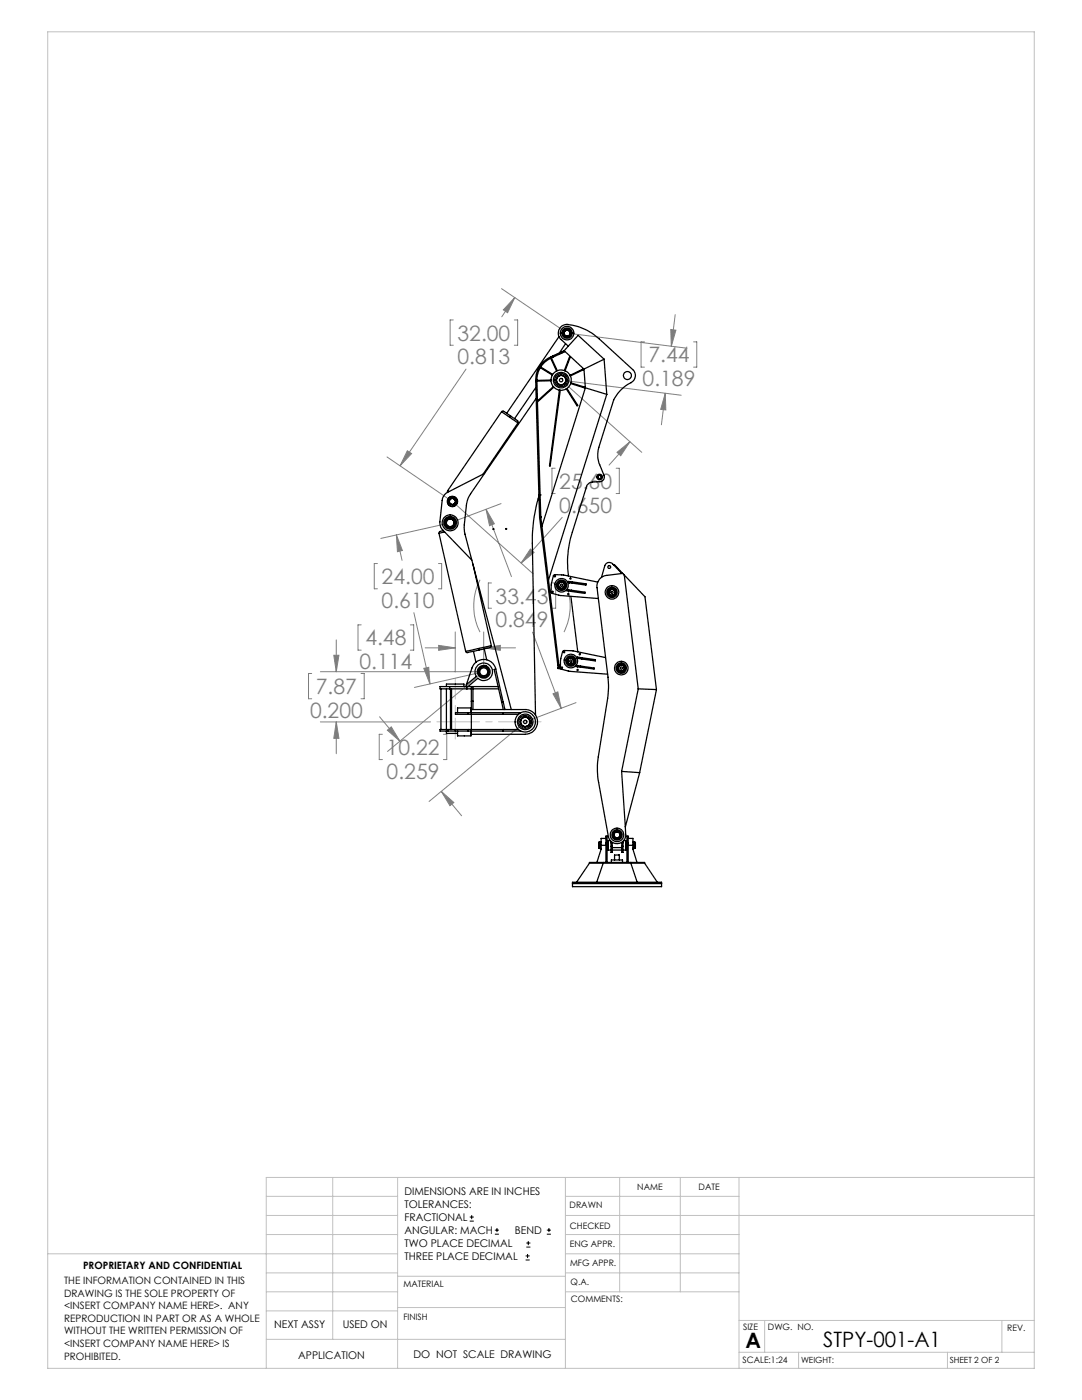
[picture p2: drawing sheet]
<svg xmlns="http://www.w3.org/2000/svg" width="216mm" height="279mm" viewBox="0 0 216 279" stroke-linecap="round" stroke-linejoin="round" font-family="sans-serif">
<g fill="none" stroke="#000" stroke-width=".2">
<path d="M93.7 243.7h.8M93.7 242.9h.8M94.1 242.5v.8M98.7 246.3h.9M98.7 245.5h.9M99.2 245.1v.8M104.9 251.5h.8M104.9 250.6h.8M105 248.9h.8M105 248.1h.8M105.3 250.3v.8M105.4 247.7v.8"/>
<path d="M109.1 246.3h.8M109.1 245.5h.8M109.5 245.1v.8"/>
</g>
<g fill="none" stroke="#808080" stroke-width=".2">
<path d="M100.1 57.6l12 8.2M102.7 59.4l-1.4 3-.9-.6zM102.7 59.4l-2.6 3.8M90.5 63.9h-.7v5h.7M93 73.7l-13.2 19.3M102.6 63.9h.7v5h-.7M112.9 76.7l15.2 13.6M113.2 76l22.7 2.9M114.4 66.6l22.7 2.9M128.6 68.2h-.7v5.1h.7M132.8 78.5l.1 3.3-1.1-.1zM132.8 78.5l-.8 6.3"/>
<path d="M133.8 65.8l1.1 .1-1 3.2zM134.7 62.8l-.8 6.3M138.4 68.2h.6v5.1h-.6M77.2 91.2l12 8.2M81.3 90l.8 .5-2.3 2.5zM110.8 93.5h-.7v5h.7M122.9 93.5h.7v5h-.7M123.1 90.3l2.6-2.1-1.8 2.7zM125.7 88.2l-4.2 4.6M75.3 112.5h-.6v5h.6M79.1 106.8l1.2 3.1-1 .2zM79.1 106.8l1.1 5"/>
<path d="M87.5 112.5h.6v5h-.6M88.6 104.6l-12.6 2.9M91.2 100.9l15.2 13.6M95.8 115.7a11.7 11.7 0 0 0 0 10.5M97 101.6l1.6 2.9-.9 .4zM97 101.6l5.1 13.5M98.1 116.3h-.7v5.1h.7M100 100.5l-9 3.4M105.8 109.6l.8 .6-2.6 2.2zM110.2 116.3h.7v5.1h-.7M112.2 103.3l-8.2 9.1M112.5 115.7a11.7 11.7 0 0 1 0 10.5"/>
<path d="M62.2 134.4h-.6v5.1h.6M63.9 134.1h31.3M66.6 130.8h1l-.5 3.3zM67.1 127.7v6.4M72 134.4h.7v5.1h-.7M72.1 124.7h-.7v5.1h.7M81.9 124.7h.7v5.1h-.7M82.6 122.3l3.2 14.2M84.6 133.4l.9-.2 .3 3.3zM84.8 129.3h6M87.5 128.8l3.3 .5-3.3 .5zM90.8 126.1v8"/>
<path d="M95.3 134.3l-12.6 2.9M95.5 134.9l-18.2 15.1M96.5 129.3l3.3-.5v1zM96.5 126.1v6.7M96.5 129.3h6.4M106.3 126.2l5.7 15.2M110.3 138.5l1-.4 .7 3.3zM63.9 144.1h22M67.1 144.1v6.3M67.1 144.1l.5 3.3h-1zM75.7 143.1l4.1 4.8M76.3 146.5h-.6v5.1h.6"/>
<path d="M77.3 145.7l.8-.6 1.7 2.8zM88.1 157.9l2.5 2.3-.8 .6zM88.1 157.9l4 4.9M88.5 146.5h.6v5.1h-.6M103.8 144.9l-18.2 15M114.9 140.2l-8.9 3.4"/>
</g>
<path d="M108 144h-20.8" fill="none" stroke="#c0c0c0" stroke-width=".2" stroke-dasharray="15.2 1.3 1.3 1.3" stroke-dashoffset="6.8"/>
<path d="M90.8 135.4v12.1" fill="none" stroke="#c0c0c0" stroke-width=".2" stroke-dasharray="15.2 1.3 1.3 1.3" stroke-dashoffset="11.1"/>
<g fill="none" stroke="#c0c0c0" stroke-width=".2">
<path d="M9.5 6.4h196.9v266.7h-196.9zM53.1 238.8h26.2M66.4 235v32.3M79.3 235v38.1M112.8 235v38.1M112.8 238.8h34.7M123.6 235v22.8M135.7 235v22.8M147.5 235v38.1M206.4 235h-153.3v38.1M9.5 250.2h69.8M53.1 257.8h26.2"/>
<path d="M53.1 242.6h26.2M53.1 246.4h26.2M53.1 254h26.2M79.3 254.7h33.5M112.8 257.8h34.7M112.8 250.2h34.7M112.8 242.6h93.6M112.8 246.4h34.7M112.8 254h34.7M53.1 267.3h59.7M53.1 261.6h26.2M79.3 260.9h33.5"/>
<path d="M147.5 269.9h58.9M147.5 263.5h58.9M152.6 263.5v6.4M159.3 269.9v3.2M189.1 269.9v3.2M199.9 263.5v6.4"/>
</g>
<g fill="#808080">
<path d="M96.5 129.3l3.3-.5v1zM87.5 128.8l3.3 .5-3.3 .5zM66.6 130.8h1l-.5 3.3zM67.1 144.1l.5 3.3h-1z"/>
<path d="M84.6 133.4l.9-.2 .3 3.3zM79.1 106.8l1.2 3.1-1 .2zM77.3 145.7l.8-.6 1.7 2.8zM88.1 157.9l2.5 2.3-.8 .6zM97 101.6l1.6 2.9-.9 .4zM110.3 138.5l1-.4 .7 3.3zM105.8 109.6l.8 .6-2.6 2.2zM123.1 90.3l2.6-2.1-1.8 2.7zM81.3 90l.8 .5-2.3 2.5zM102.7 59.4l-1.4 3-.9-.6zM132.8 78.5l.1 3.3-1.1-.1zM133.8 65.8l1.1 .1-1 3.2z"/>
</g>
<g fill="none" stroke="#000" stroke-width=".25">
<path d="M106.9 77.3l-4.2 6.3M107 79.5l-13.1 19a5 5 0 0 0-.8 2.4l-.5 4.3 .1 1 9.3 35.4M107.1 76.1l2.9-.1 .1 .8 .3 .4-3.2 2.8zM107.8 73.4l2.4 1.5-.2 .9-2.9 .1a4.3 4.3 0 0 1 .7-2.5zM108.7 72.3l1.2-.8 1.2 2.5-.8 .7-2.4-1.5zM110.3 71a5.1 5.1 0 0 0-3.4 5l.6 22.8M110.3 71l.1 .3M110.4 71.3l-.4 .1 1.2 2.6 .5-.2 .9 .1M111.4 75.1a.94 .94 0 0 1 1.5 .4 .94 .94 0 0 1-.9 1.3 .94 .94 0 0 1-.9-1.2M111.4 75.1l-.3 .5M111.4 75.1h.1M111.5 67.2l-10.4 15.3"/>
<path d="M111.6 77.9l-.7-.3-.4-.3-3.3 2.9 .6 18.6M111.6 77.9h.2M111.6 77.9l-2 15.1h.2l2-15.1M111.9 70.3l-1.6 .7M111.9 70.3l.1 .2M112 70.5l-1.6 .8M112.1 66.5h.1M112.6 70v.2l-.6 .3M112.6 70l-.7 .3M112.6 70l3.9 3.7M112.6 70l2.8-3.1 5.1 4.8M112.6 73.9l.1 .1"/>
<path d="M112.6 73.9l1-2.6h.2l-1.1 2.7M112.7 67.1v.1M112.7 74l.6 .4 .5 .5M112.9 68.6l-1.3 1.8M113 77.6l-1.2 .3M113.1 77.5l-.1 .1M113.1 77.5l2.2 3.4-.2 .1-2.1-3.4M113.4 69.1l-1.4-1.3a1.76 1.76 0 0 1-.3-2.2 1.76 1.76 0 0 1 2.1-.8 10.9 10.9 0 0 1 5.7 2.8l6.8 6.2a1.76 1.76 0 0 1-1.1 2.9l-.3 .2a8.1 8.1 0 0 0-2.5 2.9l-2.9 9.5a5.2 5.2 0 0 0 .2 3.4l.8 2.2a.92 .92 0 0 1-.8 1.2l-1.9 .2-.6 .5-3.4 10.6a20 20 0 0 0-.4 7.6M113.6 65.8a.79 .79 0 0 0-1.1 .2 .79 .79 0 0 0 .2 1.1M113.6 65.8a.79 .79 0 0 1 .2 1.1 .79 .79 0 0 1-1.1 .2M113.6 65.8h.1M113.8 74.9v.1"/>
<path d="M113.8 74.9l2.5-1.2 .1 .1-2.6 1.2M113.8 75l.2 .5-.1 .9M113.9 76.6l-.8 .9M113.9 76.4v.2M113.9 76.4l2.8 .9-.1 .1-2.7-.8M116.5 73.7l.3 3.7M116.8 77.4l-8.7 27.7M116.8 77.4l4.3 1.3M120.5 71.7l-4 2M120.5 71.7l.6 7M121.1 78.7l-11.7 37.1M89.3 97.9v.3"/>
<path d="M89.3 97.9l.3 .2M90 99.1l-.2 .1zM90.1 99.1a.95 .95 0 0 0-.8 1.1 .95 .95 0 0 0 1.2 .8 .95 .95 0 0 0 .7-1.2M90.1 99.1a.98 .98 0 0 1 1.1 .7M90.2 99.1h-.1M91.2 99.7v.1M96.7 94.5l-7.4 3.7a2.12 2.12 0 0 0-1.1 1.7l-.4 4.4a2.07 2.07 0 0 0 .5 1.5l5.9 6M100.1 82.2l.3-.2 1.5 1M100.1 82.2l1.6 1.1M100.1 82.2l-10.8 15.7M101.7 83.3l1.7 1.1M101.9 83l.2 .1a2.28 2.28 0 0 1 1.3 1.2v.1"/>
<path d="M101.9 83l-.2 .3M103.4 84.4l-7 10.3M107.5 99l-.9 4.2-.4 3.7 .7 35.8M107.5 98.8l.2 4.4M107.8 98.8h.1M107.8 98.8h-.3M107.8 98.8l.1 4.4M87.6 106.4l5.3 23.6M88.5 105.9l-.8 .2-.1 .3M88.7 106.2l-1.1 .2M91.3 100l-.1 .2M94.4 112.6l3.6 16.2"/>
<path d="M107.7 103.2h.2M107.7 103.2h.1M107.7 103.2l3.6 29.5M107.9 103.2h-.2M107.9 103.2l3.6 29.5M111.4 116.7v.2M112.5 116.4l.2 .3-.1 .5M112.6 116.5a.62 .62 0 0 0-1-.1 .62 .62 0 0 0 .1 .9 .62 .62 0 0 0 .9-.3M112.6 116.5v.5M112.6 116.4v.1M112.6 117v.1M113.4 117.9l.6 .1"/>
<path d="M113.5 117.7l.5 .1M113.5 117.7h-.4v.2h.3M113.5 117.7l-.1 .2M113.6 116.3l.6 .1M113.7 116.1h.5M113.7 116.1l-.4-.1v.2l.3 .1M113.7 116.1l-.1 .2M113.9 119l1.4 11.1M114 117.8v.2M114 117.8l2.7 .4v.2l-2.7-.4M114.2 116.1v.3M114.2 116.1l2.7 .4v.3l-2.7-.4"/>
<path d="M119.3 116.2l-6.8-1.4-1.9-.1-.6 1.8v1.7l.1 .2 1.7 .5 7.6 .6M121.8 118.7a.6 .6 0 0 1-.1-.9 .6 .6 0 0 1 .9 .1 .6 .6 0 0 1-.3 .9M121.8 118.7a.62 .62 0 0 1-.1-.9 .62 .62 0 0 1 .9 .1 .62 .62 0 0 1-.3 .9M121.8 118.7l.5 .1M122.5 112.8a.98 .98 0 0 0-1-.6 .98 .98 0 0 0-.8 .7l-.7 2.4M122.5 112.8l1.6 1.6M122.5 112.8l.1-.1 1.6 1.7M124.2 114.4l-3.1 .4a2.15 2.15 0 0 0-2 2.5l2.3 19.4-.2 2.7-1.8 11.7a15.7 15.7 0 0 0 .1 5.1l1.9 10.7a1.74 1.74 0 0 0 1.9 1.4 1.74 1.74 0 0 0 1.5-1.8v-1.5M124.2 114.4l.4 .4M124.6 114.8l2.8 22.7M124.6 114.8l4.1 4.3 2.3 18.5M88 137.5v8.1"/>
<path d="M89.1 137v-.5h3.5v.5M89.1 137.5v8.1M89.7 137h-1.9v.5h1.9M89.7 137h3.5M89.7 137.5h3.5M89.7 137v.5M89.9 137.5v8.1M90.1 137.5v8.1M93.1 136.6l1.9-1.6a1.74 1.74 0 0 1 1.2-2.7 1.74 1.74 0 0 1 2 2.2 1.74 1.74 0 0 1-2.8 .9l-2 1.6M93.1 136.6l-.1 .4M93.2 137.5h.9M93.2 137h.9"/>
<path d="M93.2 137v.5M94.1 139.9v1.7M94.1 137v2.9M94.1 139.9h.3M94.1 137h5.3M94.4 139.9v1.7M94.4 137v2.9M94.4 137.5h5.1M94.5 130l.5 2.2M95.5 129.4v.4M95.5 129.4l-2.6 .6M95.5 129.8l-2 .4a.34 .34 0 0 1-.6-.2"/>
<path d="M96.6 129.5l.5 2.2M96.8 132.8h.1M98 128.8a.8 .8 0 0 1-.9 .6l-1.6 .4M98 128.8l-2.5 .6M98.9 133.5a2.46 2.46 0 0 0-2.3-1.9 2.46 2.46 0 0 0-2.4 1.7l-1.1 3.3M98.9 133.5l-.3 .1 1.5 6.6M98.9 133.5l1.5 6.6M111.3 132.7v.5M111.3 132.7h.2M111.3 133.2v.2l.6 .1M111.5 132.7l.1 .5h-.3M113.3 131.8v.2"/>
<path d="M114.4 131.6a.6 .6 0 0 0-.9-.1 .6 .6 0 0 0 .1 .9 .6 .6 0 0 0 .9-.3M114.4 131.6a.62 .62 0 0 0-1-.1 .62 .62 0 0 0 .2 1 .62 .62 0 0 0 .9-.4M114.4 131.5l.1 .3-.1 .5M114.4 131.6l.1 .5M115.3 133.1h.5M115.3 132.9h.6M115.3 132.9v.2M115.3 132.9l-.3-.1-.1 .2 .4 .1M115.5 131.4l.6 .1M115.5 131.2l.6 .1M115.5 131.2v.2M115.5 131.2l-.3-.1v.3h.3"/>
<path d="M115.9 132.9l-.1 .2M115.9 132.9l2.7 .4-.1 .2-2.7-.4M116.1 131.3v.2M116.1 131.3l2.7 .4v.2l-2.7-.4M120.8 131.2l-6.5-1.3-1.8-.1-.2 .3-.4 1.5-.1 1.7 .2 .3 1.7 .4 7.5 .5M123.6 133.8a.62 .62 0 0 1-.1-.9 .62 .62 0 0 1 1 .1 .62 .62 0 0 1-.3 .9M123.6 133.8l.6 .1M127.4 137.5l-3.4 16.5M127.4 137.5l3.6 .1M131 137.6l-3.4 16.6M89.1 145.9v.5h2.2M89.4 145.9h1.5"/>
<path d="M89.4 145.6h1.5M89.4 145.6h-1.6v.3h1.6M89.4 145.6v.3M90.9 145.6h2.6M90.9 145.9h2.6M90.9 145.6v.3M91.3 145.9v1h2.7v-1M91.3 142.2v-.9h2.7v.9M93.5 142.2h-2.6v.4h2.6M93.5 145.9h6.9M93.5 145.6h6.9M93.5 142.6h6.9"/>
<path d="M93.5 142.2h6.9M93.5 142.2v.4M93.5 145.6v.3M94.1 141.6h10.7a2.47 2.47 0 0 1 2.4 2.5 2.47 2.47 0 0 1-2.4 2.4h-10.7v-.6M94.1 141.6v.6M94.1 142.6v3M100.1 140.2l.3 1.4M100.4 140.1l.4 1.5M100.4 142.2v.4M100.4 145.6v.3M100.4 145.9h3.5M100.4 145.6h3"/>
<path d="M100.4 142.6h3M100.4 142.2h3.5M100.4 140.1l-.3 .1M105.5 143.4a.93 .93 0 0 0-1.5 .2 .93 .93 0 0 0 .6 1.4 .93 .93 0 0 0 1.1-1.1M124 154l.8 11M124 154l3.6 .2M127.6 154.2l-2.8 10.8M114.2 176.3h17.8zM114.2 176.1h17.8v.9h-17.8zM117.6 172.3h11M117.6 172.3l-2.6 3.8M117.6 172.3v-.2h11v.2"/>
<path d="M119.6 168.1v1.2M119.6 168.1h-.1v1.2h.1M119.6 169.3h.3M119.6 168.1h.3M119.8 168.1v1.2M119.8 169.3h.1M119.8 168.1h.1M119.9 168.7h1M119.9 168.7v.8l-.8 2.6M120.4 172.1l-1.3 4M120.9 168.2v-.8a.35 .35 0 0 1 .2-.5v1.3M120.9 167.3h-1v1.4"/>
<path d="M120.9 168.2v3.9M120.9 168.2h.2M121.1 169.3h.2M121.1 168.1h.2M121.1 168.2v3.9M121.4 167.7v2M121.4 169.7h.5M121.4 167.7h.4l.1 .5M121.9 168.9v1.2h.3v-1.2M121.9 168.2h.3v.7M121.9 168.9h.3M121.9 168.2v.7"/>
<path d="M122 172.1v-.5h2.2v.5M122.2 169.7h1.9M122.2 169.2h1.9M122.6 171.6v-1h1v1M124.1 168.9v1.2h.2v-1.2M124.1 168.9h.2M124.3 169.7h.5M124.3 168.2h-.2v.7M124.3 168.2v.7M124.8 167.7l.2 .1-.2 1.9M124.8 167.7v2M124.8 167.7h-.3l-.2 .5"/>
<path d="M125 169.3h.1M125 168.1h.1M125.1 168.2v-.8a.35 .35 0 0 1 .2-.5v1.3M125.1 168.2h.2M125.1 168.2v3.9M125.3 167.3h1v1.4M125.3 168.2v3.9M125.3 168.7h1M125.9 172.1l1.2 4M126.3 168.1h.1v1.2h-.1M126.3 168.7v.8l.8 2.6M126.4 169.3h.1"/>
<path d="M126.4 168.1h.1M126.6 168.1h.2v1.2h-.2M126.6 168.1v1.2M126.6 168.1h-.1v1.2h.1M128.6 172.3l2.6 3.8"/>
<circle cx="112" cy="75.9" r=".33"/>
<circle cx="112" cy="75.8" r=".95"/>
<circle cx="112" cy="75.9" r="1.54"/>
<circle cx="112" cy="75.9" r="1.27"/>
<circle cx="113.1" cy="66.5" r=".64"/>
<circle cx="113.1" cy="66.5" r="1.03"/>
<circle cx="113.1" cy="66.5" r="1.36"/>
<circle cx="113.2" cy="66.5" r=".83"/>
<circle cx="113.2" cy="66.5" r=".59"/>
<circle cx="125.2" cy="74.9" r=".8"/>
<circle cx="119.6" cy="95.2" r=".33"/>
<circle cx="119.6" cy="95.2" r=".55"/>
<circle cx="89.8" cy="104.3" r=".76"/>
<circle cx="89.8" cy="104.3" r=".79"/>
<circle cx="89.8" cy="104.3" r="1.04"/>
<circle cx="89.8" cy="104.3" r="1.58"/>
<circle cx="89.8" cy="104.3" r="1.27"/>
<circle cx="90.3" cy="100.1" r="1.04"/>
<circle cx="90.3" cy="100.1" r=".59"/>
<circle cx="90.3" cy="100.1" r=".64"/>
<circle cx="90.3" cy="100.1" r=".63"/>
<circle cx="98.5" cy="105.6" r=".08"/>
<circle cx="101" cy="105.5" r=".08"/>
<circle cx="110.3" cy="118.1" r=".12"/>
<circle cx="110.7" cy="115" r=".12"/>
<circle cx="112" cy="116.8" r="1.35"/>
<circle cx="112" cy="116.8" r="1.03"/>
<circle cx="112.1" cy="116.8" r=".84"/>
<circle cx="112.1" cy="116.8" r=".23"/>
<circle cx="113.4" cy="118.6" r=".12"/>
<circle cx="113.8" cy="115.5" r=".12"/>
<circle cx="121.6" cy="113.2" r=".28"/>
<circle cx="122.1" cy="118.2" r="1.34"/>
<circle cx="122.1" cy="118.2" r=".83"/>
<circle cx="122.1" cy="118.2" r="1.03"/>
<circle cx="122.1" cy="118.2" r=".23"/>
<circle cx="122.1" cy="118.2" r=".63"/>
<circle cx="96.5" cy="134.1" r="1.27"/>
<circle cx="96.5" cy="134.1" r="1.04"/>
<circle cx="96.5" cy="134.1" r=".79"/>
<circle cx="112.1" cy="133.3" r=".12"/>
<circle cx="112.6" cy="130.1" r=".12"/>
<circle cx="113.9" cy="131.9" r=".83"/>
<circle cx="113.9" cy="131.9" r="1.03"/>
<circle cx="113.9" cy="131.9" r=".22"/>
<circle cx="113.9" cy="131.9" r="1.36"/>
<circle cx="115.3" cy="133.7" r=".12"/>
<circle cx="115.7" cy="130.6" r=".12"/>
<circle cx="124" cy="133.3" r="1.03"/>
<circle cx="124" cy="133.3" r=".64"/>
<circle cx="124" cy="133.3" r=".85"/>
<circle cx="124" cy="133.3" r="1.36"/>
<circle cx="124" cy="133.3" r=".23"/>
<circle cx="104.8" cy="144.1" r="2.02"/>
<circle cx="104.8" cy="144.1" r="1.27"/>
<circle cx="104.8" cy="144.1" r=".95"/>
<circle cx="104.8" cy="144.1" r="1.55"/>
<circle cx="104.8" cy="144.1" r=".33"/>
<circle cx="123.1" cy="166.6" r="1.04"/>
<circle cx="123.1" cy="166.6" r=".62"/>
<circle cx="123.1" cy="166.6" r=".59"/>
<circle cx="123.1" cy="166.6" r="1.35"/>
<circle cx="123.1" cy="166.6" r=".84"/>
<circle cx="123.1" cy="166.6" r=".67"/>
<circle cx="123.1" cy="166.6" r=".63"/>
</g>
<g font-size="4.2" fill="#808080">
<text x="91.3" y="68">32.00</text>
<text x="91.3" y="72.7">0.813</text>
<text x="128.2" y="77.1">0.189</text>
<text x="129.4" y="72.3">7.44</text>
<text x="111.6" y="97.6">25.60</text>
<text x="111.6" y="102.3">0.650</text>
<text x="76.1" y="116.6">24.00</text>
<text x="76.1" y="121.3">0.610</text>
<text x="98.9" y="120.5">33.43</text>
<text x="98.9" y="125.2">0.849</text>
<text x="72.9" y="128.8">4.48</text>
<text x="71.7" y="133.6">0.114</text>
<text x="61.9" y="143.3">0.200</text>
<text x="63" y="138.5">7.87</text>
<text x="77.1" y="150.6">10.22</text>
<text x="77.1" y="155.4">0.259</text>
</g>
<g font-size="4.2">
<text x="148.8" y="269">A</text>
<text x="164.2" y="268.7">STPY-001-A1</text>
</g>
<g font-size="2.1">
<text x="80.7" y="238.5">DIMENSIONS ARE IN INCHES</text>
<text x="80.7" y="241.1">TOLERANCES:</text>
<text x="80.7" y="243.7">FRACTIONAL</text>
<text x="80.7" y="246.3">ANGULAR: MACH</text>
<text x="80.7" y="248.9">TWO PLACE DECIMAL</text>
<text x="80.7" y="251.4">THREE PLACE DECIMAL</text>
<text x="102.7" y="246.3">BEND</text>
<text x="54.7" y="265">NEXT ASSY</text>
<text x="68.4" y="265">USED ON</text>
<text x="59.5" y="271.2">APPLICATION</text>
<text x="82.5" y="270.9">DO NOT SCALE DRAWING</text>
</g>
<g font-size="2">
<text x="12.8" y="256.2">THE INFORMATION CONTAINED IN THIS</text>
<text x="16.6" y="253.2">PROPRIETARY AND CONFIDENTIAL</text>
<text x="12.8" y="258.8">DRAWING IS THE SOLE PROPERTY OF</text>
<text x="12.8" y="261.3">&lt;INSERT COMPANY NAME HERE&gt;. ANY</text>
<text x="12.8" y="263.8">REPRODUCTION IN PART OR AS A WHOLE</text>
<text x="12.8" y="266.3">WITHOUT THE WRITTEN PERMISSION OF</text>
<text x="12.8" y="268.8">&lt;INSERT COMPANY NAME HERE&gt; IS</text>
<text x="12.8" y="271.4">PROHIBITED.</text>
</g>
<g font-size="1.8">
<text x="127.2" y="237.4">NAME</text>
<text x="139.4" y="237.5">DATE</text>
<text x="113.7" y="241.2">DRAWN</text>
<text x="113.7" y="245.2">CHECKED</text>
<text x="113.7" y="248.8">ENG APPR.</text>
<text x="80.5" y="256.9">MATERIAL</text>
<text x="113.7" y="252.6">MFG APPR.</text>
<text x="113.8" y="256.4">Q.A.</text>
<text x="80.5" y="263.3">FINISH</text>
<text x="113.9" y="259.9">COMMENTS:</text>
<text x="148.3" y="265.4">SIZE</text>
<text x="153.2" y="265.5">DWG. NO.</text>
<text x="201" y="265.6">REV.</text>
<text x="148.2" y="272">SCALE:1:24</text>
</g>
<g font-size="1.7">
<text x="159.8" y="272.1">WEIGHT:</text>
<text x="189.5" y="272.1">SHEET 2 OF 2</text>
</g>
</svg>
